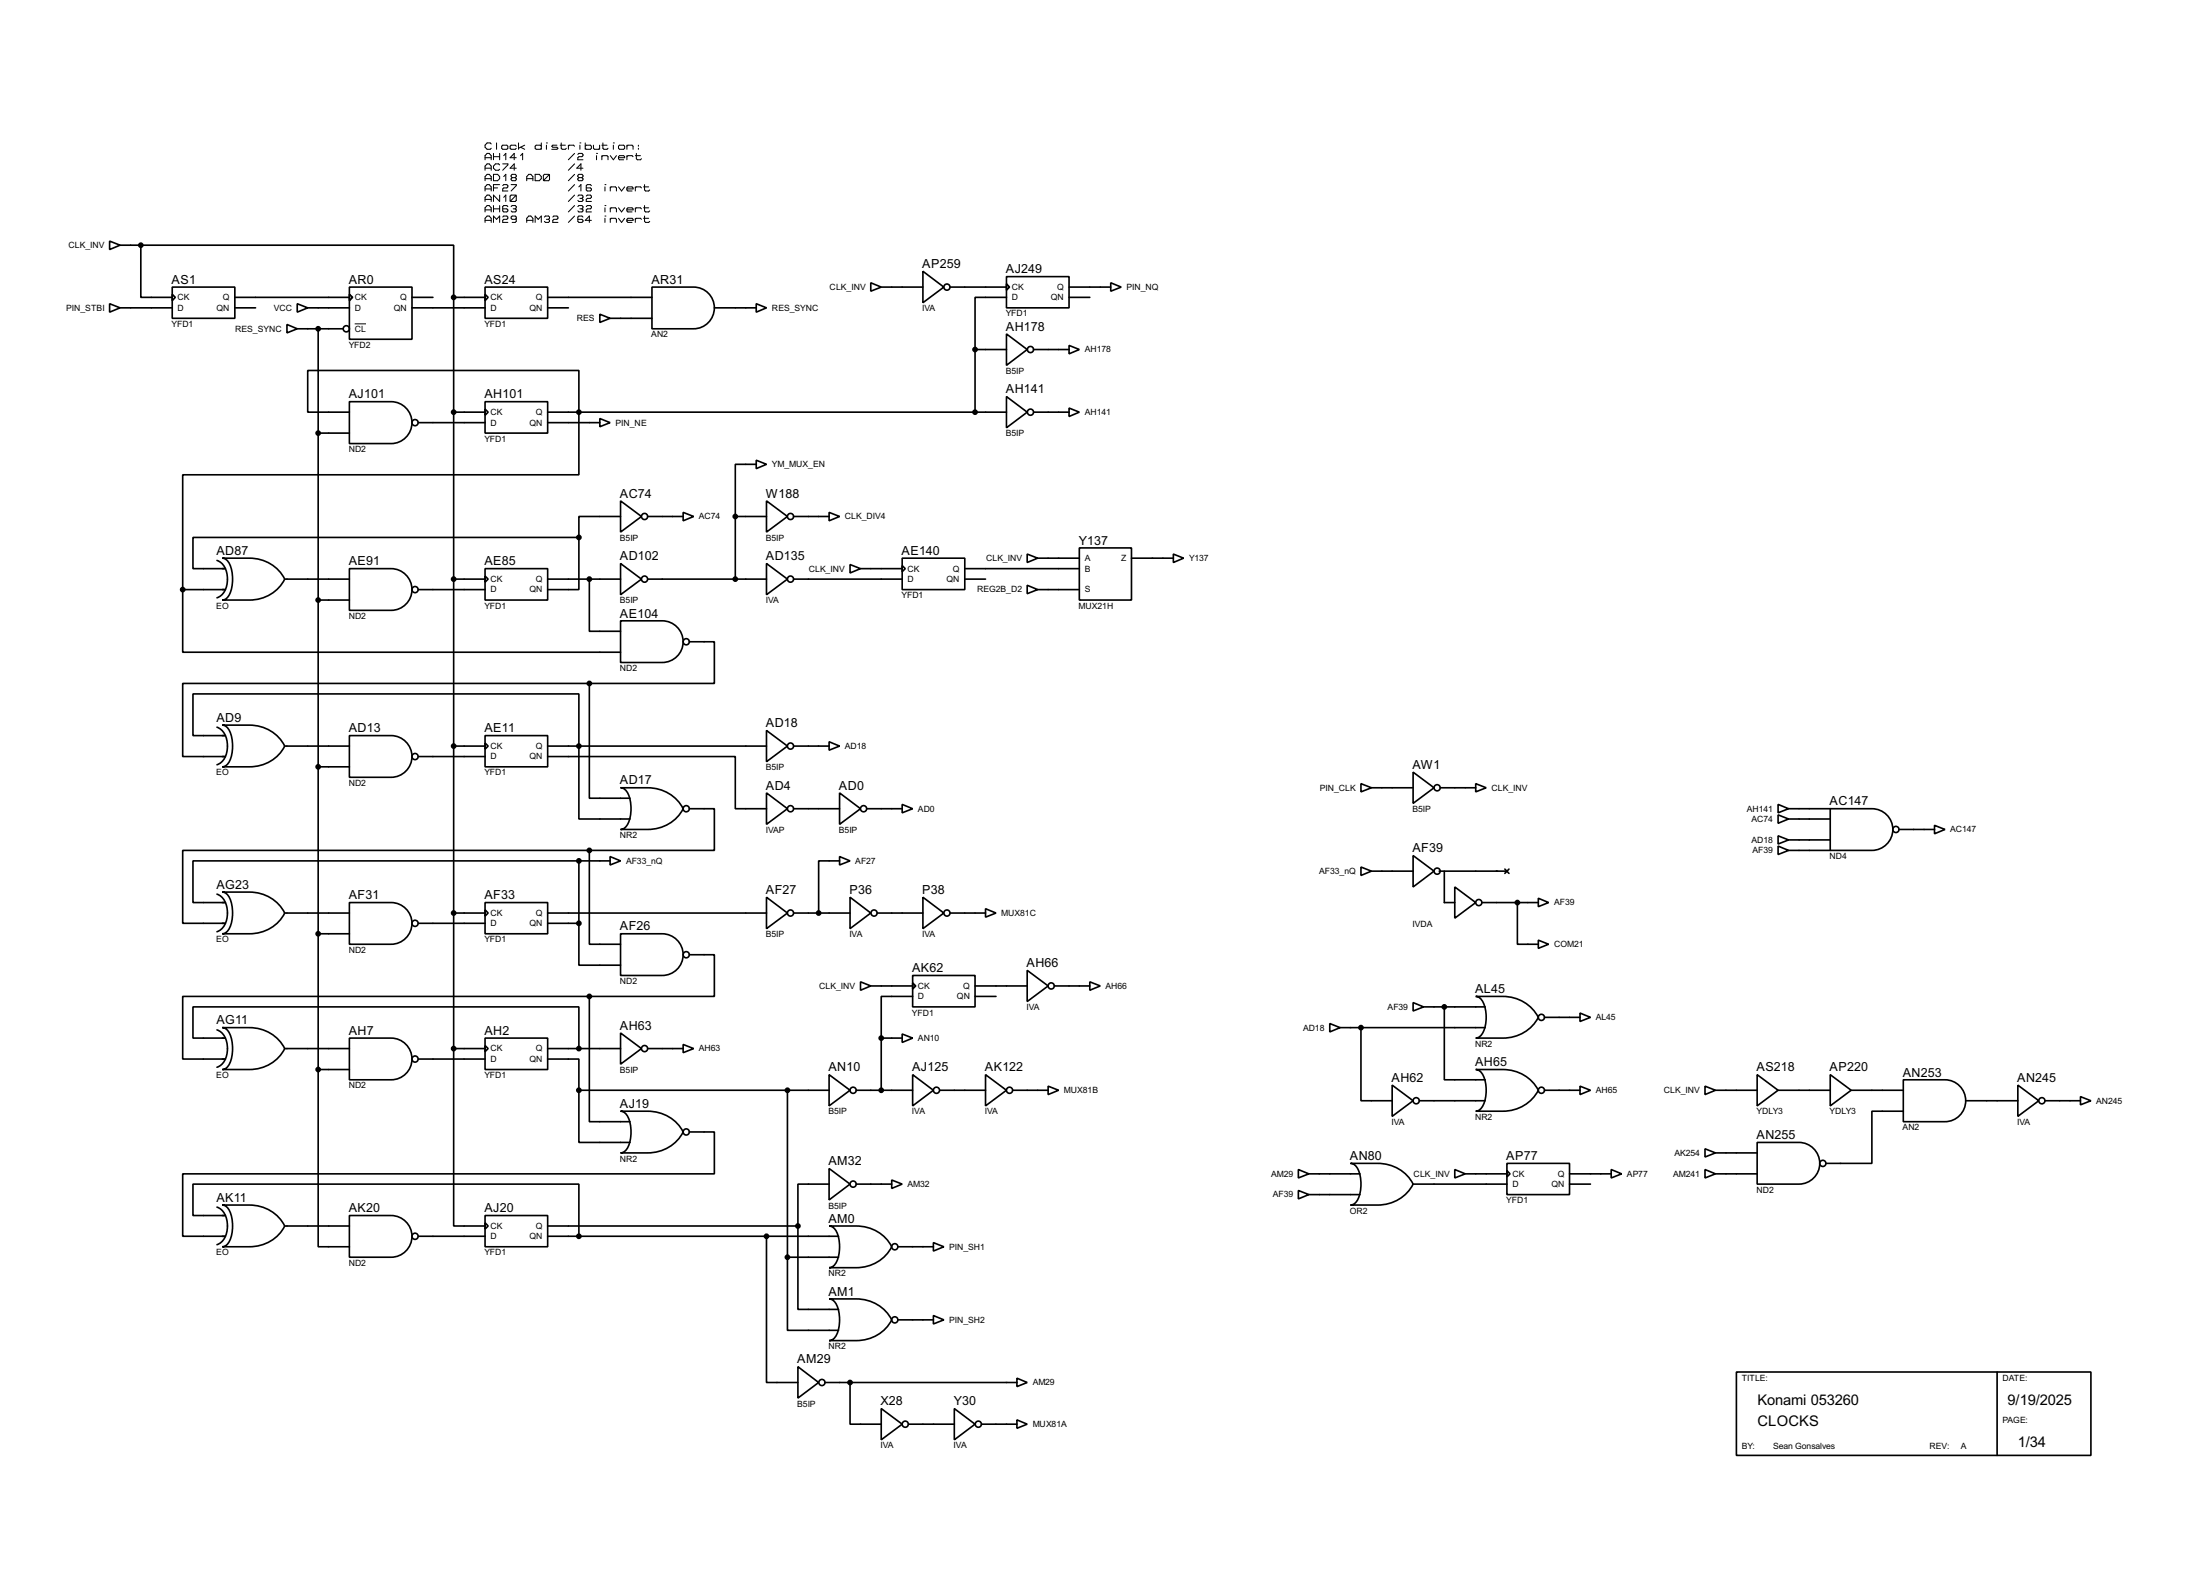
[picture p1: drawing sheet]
<svg xmlns="http://www.w3.org/2000/svg" width="536mm" height="383mm" viewBox="0 0 536 383" stroke-linecap="round" stroke-linejoin="round" font-family="sans-serif">
<g fill="none" stroke="#000" stroke-width=".4">
<path d="M26.7 58.7l2.6 1-2.6 1.1zM29.3 59.7h5M34.3 59.7v12.7h7.7M34.3 59.7h76.2v12.7M26.7 74l2.6 1-2.6 1zM29.3 75h12.7M42 69.9h15.2v7.6h-15.2zM42 71.7l.7 .7-.7 .8zM57.2 75h5.1M57.2 72.4h27.9M69.9 79l2.5 1.1-2.5 1zM72.4 74l2.6 1-2.6 1z"/>
<path d="M75 75h10.1M85.1 69.9h15.3v12.7h-15.3zM85.1 71.7l.8 .7-.8 .8zM100.4 75h17.8M100.4 72.4h5.1M110.5 72.4h7.7M110.5 72.4v182.9M118.2 69.9h15.2v7.6h-15.2zM118.2 71.7l.7 .7-.7 .8zM133.4 75h5.1M133.4 72.4h25.4M146.1 76.5l2.5 1-2.5 1z"/>
<path d="M148.6 77.5h10.2M158.8 69.9h10.2a5.1 5.1 0 0 1 5 5.1 5.1 5.1 0 0 1-5 5.1h-10.2zM174 75h10.2M184.2 74l2.5 1-2.5 1zM212.1 68.9l2.6 1-2.6 1zM214.7 69.9h10.1M224.8 66.1l5.1 3.8-5.1 3.8zM231.4 69.9h13.8M245.2 67.4h15.2v7.6h-15.2zM245.2 69.1l.7 .8-.7 .8zM245.2 72.4h-7.7v12.7M260.4 69.9h10.2"/>
<path d="M260.4 72.4h5.1M270.6 68.9l2.5 1-2.5 1zM72.4 80.1h11.2M77.5 80.1v180.3M85.1 97.8h10.2a5.1 5.1 0 0 1 5.1 5.1 5.1 5.1 0 0 1-5.1 5.1h-10.2zM118.2 97.8h15.2v7.7h-15.2zM118.2 99.6l.7 .8-.7 .7zM237.5 85.1h7.7M237.5 85.1v15.3M245.2 96.6l5 3.8-5 3.8zM245.2 81.3l5 3.8-5 3.9zM251.8 85.1h8.6"/>
<path d="M260.4 99.4l2.5 1-2.5 1zM260.4 84.1l2.5 1-2.5 1.1zM77.5 105.5h7.6M85.1 100.4h-10.1v-10.2h66v25.4h-96.5v28M101.9 102.9h16.3M110.5 100.4h7.7M133.4 102.9h12.7M133.4 100.4h111.8M146.1 101.9l2.5 1-2.5 1zM184.2 112.1l2.5 1-2.5 1zM184.2 113.1h-5.1v12.7M251.8 100.4h8.6"/>
<path d="M52.9 136.5a5.1 5.1 0 0 1 2.3 6.1 3.8 3.8 0 0 1-2.3 3M54.2 135.9h6.6a9.5 9.5 0 0 1 8.6 5.1 9.5 9.5 0 0 1-8.6 5.1h-6.6a3.2 3.2 0 0 0 2.3-3.1 7.9 7.9 0 0 0-1.3-6.7zM85.1 138.5h10.2a5.1 5.1 0 0 1 5.1 5 5.1 5.1 0 0 1-5.1 5.1h-10.2zM118.2 138.5h15.2v7.6h-15.2zM141 130.9v12.7h-7.6M141 130.9h-94v7.6h7.9M151.2 137.2l5.1 3.8-5.1 3.8zM151.2 122l5.1 3.8-5.1 3.8zM151.2 125.8h-10.2v5.1M157.8 125.8h8.6M166.4 124.8l2.6 1-2.6 1zM179.1 125.8h7.6"/>
<path d="M179.1 125.8v15.2M186.7 137.2l5.1 3.8-5.1 3.8zM186.7 122l5.1 3.8-5.1 3.8zM193.3 125.8h8.7M202 124.8l2.5 1-2.5 1zM207.1 137.5l2.5 1-2.5 1zM209.6 138.5h10.2M219.8 135.9h15.2v7.7h-15.2zM219.8 137.7l.7 .8-.7 .7zM235 138.5h27.9M250.2 134.9l2.6 1-2.6 1.1zM252.8 135.9h10.1"/>
<path d="M262.9 133.4h12.7v12.7h-12.7zM275.6 135.9h10.2M285.8 134.9l2.5 1-2.5 1.1zM44.5 143.6v15.2h106.7M44.5 143.6h10.4M69.4 141h15.7M77.5 146.1h7.6M101.9 143.6h16.3M110.5 141h7.7M118.2 140.3l.7 .7-.7 .8zM133.4 141h17.8M143.6 141v12.7h7.6"/>
<path d="M151.2 151.2h10.1a5.1 5.1 0 0 1 5.1 5 5.1 5.1 0 0 1-5.1 5.1h-10.1zM157.8 141h28.9M167.9 156.3h6.1v10.1h-30.4M193.3 141h26.5M235 141h5.1M250.2 142.5l2.6 1.1-2.6 1zM252.8 143.6h10.1M52.9 177.1a5.2 5.2 0 0 1 2.3 6.2 3.8 3.8 0 0 1-2.3 2.9M54.2 176.6h6.6a9.5 9.5 0 0 1 8.6 5.1 9.4 9.4 0 0 1-8.6 5h-6.6a3.1 3.1 0 0 0 2.3-3.1 7.9 7.9 0 0 0-1.3-6.6zM54.9 179.1h-7.9v-10.1h94v30.4h12.5M85.1 179.1h10.2a5.1 5.1 0 0 1 5.1 5.1 5.1 5.1 0 0 1-5.1 5.1h-10.2zM118.2 179.1h15.2v7.6h-15.2z"/>
<path d="M143.6 166.4h-99.1v17.8h10.4M143.6 166.4v28h9.9M186.7 177.9l5.1 3.8-5.1 3.8zM69.4 181.7h15.7M77.5 186.7h7.6M101.9 184.2h16.3M110.5 181.7h7.7M118.2 180.9l.7 .8-.7 .7zM133.4 184.2h45.7v12.7h7.6M133.4 181.7h53.3M151.2 191.8h6.6a9.6 9.6 0 0 1 8.6 5.1 9.5 9.5 0 0 1-8.6 5.1h-6.6a3.2 3.2 0 0 0 2.3-3.2 7.8 7.8 0 0 0-1.3-6.6zM167.9 196.9h6.1v10.2h-30.4"/>
<path d="M186.7 193.1l5.1 3.8-5.1 3.8zM193.3 181.7h8.7M193.3 196.9h11.2M202 180.6l2.5 1.1-2.5 1zM204.5 193.1l5.1 3.8-5.1 3.8zM211.1 196.9h8.7M219.8 195.9l2.5 1-2.5 1zM331.5 190.8l2.6 1-2.6 1zM334.1 191.8h10.1M344.2 188l5.1 3.8-5.1 3.8zM350.8 191.8h8.7M359.5 190.8l2.5 1-2.5 1z"/>
<path d="M433.1 195.9l2.6 1-2.6 1zM433.1 198.4l2.6 1-2.6 1.1zM435.7 196.9h10.1M435.7 199.4h10.1M445.8 196.9h10.2a5.1 5.1 0 0 1 5.1 5.1 5.1 5.1 0 0 1-5.1 5.1h-10.2zM52.9 217.7a5.1 5.1 0 0 1 2.3 6.2 3.9 3.9 0 0 1-2.3 3M54.2 217.2h6.6a9.5 9.5 0 0 1 8.6 5.1 9.4 9.4 0 0 1-8.6 5.1h-6.6a3.2 3.2 0 0 0 2.3-3.2 7.9 7.9 0 0 0-1.3-6.6zM85.1 219.8h10.2a5.1 5.1 0 0 1 5.1 5 5.1 5.1 0 0 1-5.1 5.1h-10.2zM118.2 219.8h15.2v7.6h-15.2zM141 209.6h-94v10.2h7.9M141 209.6v15.2M141 209.6h7.6"/>
<path d="M143.6 207.1h-99.1v17.7h10.4M143.6 207.1v22.8h7.6M148.6 208.6l2.6 1-2.6 1zM186.7 218.5l5.1 3.8-5.1 3.8zM204.5 208.6l2.6 1-2.6 1zM204.5 209.6h-5.1v12.7M207.1 218.5l5 3.8-5 3.8zM224.8 218.5l5.1 3.8-5.1 3.8zM331.5 211.1l2.6 1-2.6 1.1zM334.1 212.1h10.1M344.2 208.3l5.1 3.8-5.1 3.9zM350.6 212.1h16.5"/>
<path d="M351.8 212.1v7.7h2.6M354.4 216l5.1 3.8-5.1 3.8zM361 219.8h13.7M366.6 211.6l1 1.1M367.6 211.6l-1 1.1M369.6 219.8v10.1h5.1M374.7 218.7l2.5 1.1-2.5 1zM433.1 203.5l2.6 1-2.6 1zM433.1 206l2.6 1.1-2.6 1zM435.7 204.5h10.1M435.7 207.1h10.1M462.6 202h8.6"/>
<path d="M471.2 201l2.6 1-2.6 1zM69.4 222.3h15.7M77.5 227.4h7.6M101.9 224.8h16.3M110.5 222.3h7.7M118.2 221.5l.7 .8-.7 .8zM133.4 224.8h7.6M133.4 222.3h53.3M141 224.8v10.2h10.2M151.2 227.4h10.1a5.1 5.1 0 0 1 5.1 5 5.1 5.1 0 0 1-5.1 5.1h-10.1zM167.9 232.5h6.1v10.1h-30.4M193.3 222.3h13.8"/>
<path d="M209.6 239.1l2.5 1-2.5 1zM213.7 222.3h11.1M222.3 237.5h15.2v7.7h-15.2zM222.3 239.3l.8 .8-.8 .7zM231.4 222.3h8.7M240.1 221.3l2.5 1-2.5 1zM250.2 236.3l5.1 3.8-5.1 3.8zM265.5 239.1l2.5 1-2.5 1zM374.7 228.9l2.5 1-2.5 1zM52.9 250.8a5.1 5.1 0 0 1 2.3 6.1 3.8 3.8 0 0 1-2.3 3M54.2 250.2h6.6a9.5 9.5 0 0 1 8.6 5.1 9.5 9.5 0 0 1-8.6 5.1h-6.6a3.2 3.2 0 0 0 2.3-3.1 7.9 7.9 0 0 0-1.3-6.7zM54.9 252.8h-7.9v-7.6h94v10.1"/>
<path d="M69.4 255.3h15.7M85.1 252.8h10.2a5.1 5.1 0 0 1 5.1 5 5.1 5.1 0 0 1-5.1 5.1h-10.2zM101.9 257.9h16.3M110.5 255.3v43.2h7.7M110.5 255.3h7.7M118.2 252.8h15.2v7.6h-15.2zM118.2 254.6l.7 .7-.7 .8zM133.4 257.9h7.6v7.6M133.4 255.3h17.8M143.6 242.6h-99.1v15.3h10.4M143.6 242.6v30.5h9.9M151.2 251.5l5.1 3.8-5.1 3.8z"/>
<path d="M157.8 255.3h8.6M166.4 254.3l2.6 1-2.6 1zM212.1 240.1h10.2M214.7 252.8h5.1M214.7 252.8v12.7M219.8 251.8l2.5 1-2.5 1zM222.3 242.6h-7.6v10.2M237.5 240.1h12.7M237.5 242.6h5.1M256.8 240.1h8.7M323.9 249.2l2.5 1-2.5 1.1zM326.4 250.2h35.4"/>
<path d="M331.5 250.2v17.8h7.6M344.2 244.1l2.6 1.1-2.6 1zM346.8 245.2h15M351.8 245.2v17.7h10M359.5 242.6h6.6a9.6 9.6 0 0 1 8.6 5.1 9.6 9.6 0 0 1-8.6 5.1h-6.6a3.2 3.2 0 0 0 2.3-3.2 7.7 7.7 0 0 0-1.3-6.6zM376.2 247.7h8.7M384.9 246.7l2.5 1-2.5 1zM77.5 260.4v43.2h7.6M77.5 260.4h7.6M141 265.5v12.7h12.5M141 265.5h61M151.2 270.6h6.6a9.5 9.5 0 0 1 8.6 5 9.5 9.5 0 0 1-8.6 5.1h-6.6a3.2 3.2 0 0 0 2.3-3.1 7.7 7.7 0 0 0-1.3-6.6z"/>
<path d="M167.9 275.6h6.1v10.2h-129.5v15.2h10.4M191.8 265.5v40.6M202 261.7l5.1 3.8-5.1 3.8zM208.6 265.5h13.7M222.3 261.7l5.1 3.8-5.1 3.8zM228.9 265.5h11.2M240.1 261.7l5.1 3.8-5.1 3.8zM246.7 265.5h8.6M255.3 264.5l2.6 1-2.6 1zM339.1 264.2l5.1 3.8-5.1 3.8zM345.7 268h16.1M359.5 260.4h6.6a9.6 9.6 0 0 1 8.6 5.1 9.6 9.6 0 0 1-8.6 5.1h-6.6a3.2 3.2 0 0 0 2.3-3.2 7.6 7.6 0 0 0-1.3-6.6z"/>
<path d="M376.2 265.5h8.7M384.9 264.5l2.5 1-2.5 1zM415.3 264.5l2.6 1-2.6 1zM415.3 279.7l2.6 1-2.6 1zM417.9 265.5h10.1M428 261.7l5.1 3.8-5.1 3.8zM428 278.2h10.2a5.1 5.1 0 0 1 5.1 5 5.1 5.1 0 0 1-5.1 5.1h-10.2zM433.1 265.5h12.7M445.8 261.7l5.1 3.8-5.1 3.8zM450.9 265.5h12.7M463.6 262.9h10.2a5.1 5.1 0 0 1 5 5.1 5.1 5.1 0 0 1-5 5.1h-10.2zM463.6 270.6h-7.6v12.7h-11.2"/>
<path d="M478.8 268h12.7M491.5 264.2l5.1 3.8-5.1 3.8zM498.1 268h8.7M506.8 267l2.5 1-2.5 1zM52.9 293.9a5.1 5.1 0 0 1 2.3 6.2 3.9 3.9 0 0 1-2.3 3M54.2 293.4h6.6a9.5 9.5 0 0 1 8.6 5.1 9.4 9.4 0 0 1-8.6 5.1h-6.6a3.2 3.2 0 0 0 2.3-3.2 7.9 7.9 0 0 0-1.3-6.6zM54.9 296h-7.9v-7.7h94v12.7M69.4 298.5h15.7M85.1 296h10.2a5.1 5.1 0 0 1 5.1 5 5.1 5.1 0 0 1-5.1 5.1h-10.2zM118.2 296h15.2v7.6h-15.2zM118.2 297.7l.7 .8-.7 .8zM133.4 298.5h61"/>
<path d="M194.4 298.5v20.3h9.9M202 284.5l5.1 3.8-5.1 3.9zM202 298.5h6.6a9.5 9.5 0 0 1 8.6 5.1 9.5 9.5 0 0 1-8.6 5.1h-6.6a3.2 3.2 0 0 0 2.3-3.2 7.7 7.7 0 0 0-1.3-6.6zM202 288.3h-7.6v10.2M208.6 288.3h8.6M217.2 287.3l2.6 1-2.6 1.1zM316.3 289.9l2.5 1-2.5 1zM316.3 284.8l2.5 1-2.5 1zM318.8 285.8h12.5M318.8 290.9h12.5M329 283.3h6.6a9.5 9.5 0 0 1 8.6 5 9.5 9.5 0 0 1-8.6 5.1h-6.6a3.2 3.2 0 0 0 2.3-3.1 7.7 7.7 0 0 0-1.3-6.6zM344.2 288.3h22.9"/>
<path d="M354.4 284.8l2.5 1-2.5 1zM356.9 285.8h10.2M367.1 283.3h15.2v7.6h-15.2zM367.1 285l.7 .8-.7 .8zM382.3 288.3h5.1M382.3 285.8h10.2M392.5 284.8l2.5 1-2.5 1zM415.3 284.8l2.6 1-2.6 1zM417.9 285.8h10.1M417.9 280.7h10.1M101.9 301h16.3M133.4 301h70.9"/>
<path d="M186.7 301v35.6h7.7M191.8 306.1v17.8h12.5M191.8 306.1h12.5M202 316.3h6.6a9.6 9.6 0 0 1 8.6 5.1 9.5 9.5 0 0 1-8.6 5h-6.6a3.1 3.1 0 0 0 2.3-3.1 7.8 7.8 0 0 0-1.3-6.6zM218.7 303.6h8.7M227.4 302.6l2.5 1-2.5 1zM194.4 332.8l5 3.8-5 3.8zM201 336.6h46.7M207.1 336.6v10.2h7.6M218.7 321.4h8.7M227.4 320.3l2.5 1.1-2.5 1zM247.7 335.6l2.5 1-2.5 1z"/>
<path d="M423 334.1h86.3v20.3h-86.3zM486.5 334.1v20.3M214.7 343l5.1 3.8-5.1 3.8zM221.3 346.8h11.2M232.5 343l5 3.8-5 3.8zM239.1 346.8h8.6M247.7 345.7l2.5 1.1-2.5 1z"/>
<circle cx="230.6" cy="69.9" r=".75"/>
<circle cx="84.3" cy="80.1" r=".75"/>
<circle cx="251" cy="85.1" r=".75"/>
<circle cx="101.1" cy="102.9" r=".75"/>
<circle cx="251" cy="100.4" r=".75"/>
<circle cx="157" cy="125.8" r=".75"/>
<circle cx="192.5" cy="125.8" r=".75"/>
<circle cx="101.1" cy="143.6" r=".75"/>
<circle cx="157" cy="141" r=".75"/>
<circle cx="167.1" cy="156.3" r=".75"/>
<circle cx="192.5" cy="141" r=".75"/>
<circle cx="101.1" cy="184.2" r=".75"/>
<circle cx="167.1" cy="196.9" r=".75"/>
<circle cx="192.5" cy="181.7" r=".75"/>
<circle cx="192.5" cy="196.9" r=".75"/>
<circle cx="210.3" cy="196.9" r=".75"/>
<circle cx="350" cy="191.8" r=".75"/>
<circle cx="350" cy="212.1" r=".75"/>
<circle cx="360.2" cy="219.8" r=".75"/>
<circle cx="461.8" cy="202" r=".75"/>
<circle cx="101.1" cy="224.8" r=".75"/>
<circle cx="167.1" cy="232.5" r=".75"/>
<circle cx="192.5" cy="222.3" r=".75"/>
<circle cx="212.9" cy="222.3" r=".75"/>
<circle cx="230.6" cy="222.3" r=".75"/>
<circle cx="101.1" cy="257.9" r=".75"/>
<circle cx="157" cy="255.3" r=".75"/>
<circle cx="256" cy="240.1" r=".75"/>
<circle cx="375.4" cy="247.7" r=".75"/>
<circle cx="167.1" cy="275.6" r=".75"/>
<circle cx="207.8" cy="265.5" r=".75"/>
<circle cx="228.1" cy="265.5" r=".75"/>
<circle cx="245.9" cy="265.5" r=".75"/>
<circle cx="344.9" cy="268" r=".75"/>
<circle cx="375.4" cy="265.5" r=".75"/>
<circle cx="497.3" cy="268" r=".75"/>
<circle cx="207.8" cy="288.3" r=".75"/>
<circle cx="444" cy="283.3" r=".75"/>
<circle cx="101.1" cy="301" r=".75"/>
<circle cx="217.9" cy="303.6" r=".75"/>
<circle cx="200.2" cy="336.6" r=".75"/>
<circle cx="217.9" cy="321.4" r=".75"/>
<circle cx="220.5" cy="346.8" r=".75"/>
<circle cx="238.3" cy="346.8" r=".75"/>
</g>
<circle cx="364.5" cy="212.1" r=".2" fill="#000"/>
<g fill="#000" stroke="#000" stroke-width=".4">
<circle cx="34.3" cy="59.7" r=".5"/>
<circle cx="110.5" cy="72.4" r=".5"/>
<circle cx="77.5" cy="80.1" r=".5"/>
<circle cx="237.5" cy="85.1" r=".5"/>
<circle cx="77.5" cy="105.5" r=".5"/>
<circle cx="110.5" cy="100.4" r=".5"/>
<circle cx="141" cy="100.4" r=".5"/>
<circle cx="237.5" cy="100.4" r=".5"/>
<circle cx="141" cy="130.9" r=".5"/>
<circle cx="179.1" cy="125.8" r=".5"/>
<circle cx="44.5" cy="143.6" r=".5"/>
<circle cx="77.5" cy="146.1" r=".5"/>
<circle cx="110.5" cy="141" r=".5"/>
<circle cx="143.5" cy="141" r=".5"/>
<circle cx="179.1" cy="141" r=".5"/>
<circle cx="143.5" cy="166.4" r=".5"/>
<circle cx="77.5" cy="186.7" r=".5"/>
<circle cx="110.5" cy="181.7" r=".5"/>
<circle cx="141" cy="181.7" r=".5"/>
<circle cx="141" cy="209.6" r=".5"/>
<circle cx="143.5" cy="207.1" r=".5"/>
<circle cx="369.6" cy="219.8" r=".5"/>
<circle cx="77.5" cy="227.4" r=".5"/>
<circle cx="110.5" cy="222.3" r=".5"/>
<circle cx="141" cy="224.8" r=".5"/>
<circle cx="199.4" cy="222.3" r=".5"/>
<circle cx="110.5" cy="255.3" r=".5"/>
<circle cx="141" cy="255.3" r=".5"/>
<circle cx="143.5" cy="242.6" r=".5"/>
<circle cx="214.6" cy="252.8" r=".5"/>
<circle cx="331.5" cy="250.2" r=".5"/>
<circle cx="351.8" cy="245.2" r=".5"/>
<circle cx="77.5" cy="260.4" r=".5"/>
<circle cx="141" cy="265.5" r=".5"/>
<circle cx="191.8" cy="265.5" r=".5"/>
<circle cx="214.6" cy="265.5" r=".5"/>
<circle cx="194.3" cy="298.5" r=".5"/>
<circle cx="141" cy="301" r=".5"/>
<circle cx="186.7" cy="301" r=".5"/>
<circle cx="191.8" cy="306.1" r=".5"/>
<circle cx="207" cy="336.6" r=".5"/>
</g>
<path d="M86.4 78.9h2.8" fill="none" stroke="#000" stroke-width=".24"/>
<g fill="none" stroke="#000" stroke-width=".25">
<path d="M118.2 38.9v-1l.5-.5h.5l.5 .5v1M118.2 38.4h1.5M119.7 35.1l-.3-.3h-.7l-.5 .6v.5l.5 .5h.7l.3-.3M120.2 37.4v1.5M120.2 38.2h1.5M121 34.8v1.6M121.7 37.4v1.5M122.2 35.6l.3-.2h1l.2 .2v.5l-.2 .3h-1l-.3-.3zM122.5 39.9h1.2v.3l-1.2 1.3M122.7 37.9l.5-.5v1.5M125.8 35.6l-.3-.2h-1l-.2 .2v.5l.2 .3h1l.3-.3M125.8 38.4h-1.5l1-1v1.5"/>
<path d="M126.3 34.8v1.6M126.8 35.9l1 .5M126.8 37.9l.5-.5v1.5M127.8 35.4l-1.5 .7M131.9 35.6l-.3-.2h-1l-.2 .2v.5l.2 .3h1l.3-.3M131.9 34.8v1.6M133.1 34.8h.1M133.1 35.4v1M135.7 35.4h-1l-.3 .2 .3 .3h1l.2 .2-.2 .3h-1.3M136.5 35.4h1.2M136.7 34.8v1.3l.3 .3h.7l.3-.3M138.5 35.6l.2-.2h1l.3 .2"/>
<path d="M138.5 35.4v1M140 37.4l-1.5 1.5M140 39.9l-1.5 1.6M140.8 37.6l.2-.2h.8l.2 .2v.3l-.2 .3h-.8l-.2 .2v.5h1.2M141.3 34.8h.1M141.3 35.4v1M142.6 35.6l.2-.2h1l.3 .2v.5l-.3 .3h-1l-.2-.3M142.6 34.8v1.6M144.6 35.4v.7l.2 .3h1l.3-.3M145.3 37.4h.1M145.3 37.9v1M146.1 35.4v1"/>
<path d="M146.6 35.4h1.3M146.6 37.9v1M146.6 38.2l.3-.3h1l.2 .3v.7M146.9 34.8v1.3l.2 .3h.8l.2-.3M148.7 37.9l.7 1 .8-1M149.4 34.8h.1M149.4 35.4v1M150.7 35.6l.2-.2h1l.3 .2v.5l-.3 .3h-1l-.2-.3zM150.7 38.4h1.5l-.3-.5h-1l-.2 .3v.5l.2 .2h1M152.7 35.6l.3-.2h1l.2 .2v.8M152.7 35.4v1M152.7 37.9v1"/>
<path d="M152.7 38.2l.3-.3h1l.2 .3M154.8 37.9h1.2M155 37.4v1.3l.3 .2h.7l.3-.2M155.5 35.4v.2M155.5 36.1v.3M118.2 41.5v-1l.5-.6h.5l.5 .6v1M118.2 44v-1l.5-.5h.5l.5 .5v1M118.2 46.5v-1l.5-.5h.5l.5 .5v1M118.2 49.1v-1l.5-.6h.5l.5 .6v1M118.2 51.6v-1l.5-.5h.5l.5 .5v1M118.2 54.2v-1l.5-.6h.5l.5 .6v1M118.2 41h1.5"/>
<path d="M118.2 43.5h1.5M118.2 46h1.5M118.2 48.6h1.5M118.2 51.1h1.5M118.2 53.7h1.5M120.2 42.5h1l.5 .5v.5l-.5 .5h-1zM120.2 50.1v1.5M120.2 54.2v-1.6l.8 .8 .7-.8v1.6M120.2 45.8h1M120.2 50.9h1.5M121.7 40.2l-.2-.3h-.8l-.5 .6v.5l.5 .5h.8l.2-.3M121.7 45h-1.5v1.5"/>
<path d="M121.7 47.5v1.6l-1.5-1.6v1.6M121.7 50.1v1.5M122.5 45.2l.2-.2h.8l.2 .2v.3l-.2 .3h-.8l-.2 .2v.5h1.2M122.5 52.9l.2-.3h.8l.2 .3v.3l-.2 .2h-.8l-.2 .3v.5h1.2M122.7 43l.5-.5v1.5M122.7 48.1l.5-.6v1.6M123.7 50.3l-.2-.2h-.8l-.2 .2v1.1l.2 .2h.8l.2-.2-.2-.5h-1M124.5 47.5h1l.3 .3v1l-.3 .3h-1l-.2-.3v-1zM124.5 45h1.3v.2l-1.3 1.3M124.5 50.3l.3-.2h.7l.3 .2v.3l-.3 .3M124.8 43.3l-.3-.3v-.3l.3-.2h.7l.3 .2v.3l-.3 .3M124.8 43.3l-.3 .2 .3 .5h.7l.3-.2-.3-.5"/>
<path d="M124.8 43.3h.7M125 50.9h.5M125.5 50.9l.3 .2-.3 .5h-.7l-.3-.2M125.8 41h-1.5l1-1.1v1.6M125.8 53.2l-.3 .2h-.7l-.3-.2v-.3l.3-.3h.7l.3 .3v1l-.3 .3h-.7M125.8 47.5l-1.5 1.6M128.3 44v-1l.5-.5h.5l.5 .5v1M128.3 43.5h1.5M128.3 54.2v-1l.5-.6h.5l.5 .6v1M128.3 53.7h1.5M130.4 42.5h1l.5 .5v.5l-.5 .5h-1zM130.4 54.2v-1.6l.7 .8 .8-.8v1.6"/>
<path d="M132.6 42.5h1l.3 .2v1.1l-.3 .2h-1l-.2-.2v-1.1zM132.6 52.9l.3-.3h.7l.3 .3v.3l-.3 .2M133.1 53.4h.5M133.6 53.4l.3 .3-.3 .5h-.7l-.3-.3M133.9 42.5l-1.5 1.5M134.7 52.9l.2-.3h.8l.2 .3v.3l-.2 .2h-.8l-.2 .3v.5h1.2M140 42.5l-1.5 1.5M140 45l-1.5 1.5M140 47.5l-1.5 1.6M140 50.1l-1.5 1.5M140 52.6l-1.5 1.6M140.8 47.8l.2-.3h.8l.2 .3v.3l-.2 .2"/>
<path d="M140.8 50.3l.2-.2h.8l.2 .2v.3l-.2 .3M141 43.3l-.2-.3v-.3l.2-.2h.8l.2 .2v.3l-.2 .3M141 43.3l-.2 .2 .2 .5h.8l.2-.2-.2-.5M141 45.5l.5-.5v1.5M141 43.3h.8M141.3 48.3h.5M141.3 50.9h.5M141.8 48.3l.2 .3-.2 .5h-.8l-.2-.3M141.8 50.9l.2 .2-.2 .5h-.8l-.2-.2M142 52.9l-.2-.3h-.8l-.2 .3v1l.2 .3h.8l.2-.3-.2-.5h-1M142 41h-1.5l1-1.1v1.6M142.8 47.8l.3-.3h.7l.3 .3v.3l-.3 .2h-.7l-.3 .3v.5h1.3"/>
<path d="M142.8 50.3l.3-.2h.7l.3 .2v.3l-.3 .3h-.7l-.3 .2v.5h1.3M144.1 45.2l-.3-.2h-.7l-.3 .2v1.1l.3 .2h.7l.3-.2-.3-.5h-1M144.1 53.7h-1.5l1-1.1v1.6M147.4 45h.1M147.4 50.1h.1M147.4 52.6h.1M147.4 45.5v1M147.4 50.6v1M147.4 53.2v1M148.7 45.8l.2-.3h1l.3 .3v.7M148.7 50.9l.2-.3h1l.3 .3v.7M148.7 45.5v1"/>
<path d="M148.7 50.6v1M148.7 53.2v1M148.7 53.4l.2-.2h1l.3 .2v.8M150.7 45.5l.7 1 .8-1M150.7 50.6l.7 1 .8-1M150.7 53.2l.7 1 .8-1M152.7 46h1.5l-.2-.5h-1l-.3 .3v.5l.3 .2h1M152.7 51.1h1.5l-.2-.5h-1l-.3 .3v.5l.3 .2h1M152.7 53.7h1.5l-.2-.5h-1l-.3 .2v.5l.3 .3h1M154.8 45.8l.2-.3h1l.3 .3M154.8 45.5v1M154.8 50.6v1"/>
<path d="M154.8 53.2v1M154.8 50.9l.2-.3h1l.3 .3M154.8 53.4l.2-.2h1l.3 .2M156.8 45.5h1.2M156.8 50.6h1.2M156.8 53.2h1.2M157 45v1.3l.3 .2h.7l.3-.2M157 50.1v1.3l.3 .2h.7l.3-.2M157 52.6v1.3l.3 .3h.7l.3-.3"/>
</g>
<g font-size="4">
<text x="428.1" y="342.2">Konami 053260</text>
<text x="428.1" y="347.3">CLOCKS</text>
<text x="489" y="342.2">9/19/2025</text>
<text x="491.5" y="352.4">1/34</text>
</g>
<g font-size="3.4">
<text x="224.7" y="65.3">AP259</text>
<text x="41.8" y="69.1">AS1</text>
<text x="85" y="69.1">AR0</text>
<text x="118" y="69.1">AS24</text>
<text x="158.7" y="69.1">AR31</text>
<text x="245" y="66.6">AJ249</text>
<text x="245" y="80.5">AH178</text>
<text x="245" y="95.8">AH141</text>
<text x="85" y="97">AJ101</text>
<text x="118" y="97">AH101</text>
<text x="151" y="121.2">AC74</text>
<text x="186.6" y="121.2">W188</text>
<text x="52.7" y="135.1">AD87</text>
<text x="85" y="137.6">AE91</text>
<text x="118" y="137.6">AE85</text>
<text x="151" y="136.4">AD102</text>
<text x="186.6" y="136.4">AD135</text>
<text x="219.6" y="135.1">AE140</text>
<text x="262.8" y="132.6">Y137</text>
<text x="151" y="150.3">AE104</text>
<text x="52.7" y="175.7">AD9</text>
<text x="85" y="178.3">AD13</text>
<text x="118" y="178.3">AE11</text>
<text x="186.6" y="177.1">AD18</text>
<text x="151" y="191">AD17</text>
<text x="344.1" y="187.2">AW1</text>
<text x="186.6" y="192.3">AD4</text>
<text x="204.4" y="192.3">AD0</text>
<text x="445.7" y="196.1">AC147</text>
<text x="344.1" y="207.5">AF39</text>
<text x="52.7" y="216.4">AG23</text>
<text x="85" y="219">AF31</text>
<text x="118" y="219">AF33</text>
<text x="186.6" y="217.7">AF27</text>
<text x="206.9" y="217.7">P36</text>
<text x="224.7" y="217.7">P38</text>
<text x="151" y="226.6">AF26</text>
<text x="222.2" y="236.7">AK62</text>
<text x="250.1" y="235.5">AH66</text>
<text x="359.3" y="241.8">AL45</text>
<text x="52.7" y="249.4">AG11</text>
<text x="85" y="252">AH7</text>
<text x="118" y="252">AH2</text>
<text x="151" y="250.7">AH63</text>
<text x="201.8" y="260.9">AN10</text>
<text x="222.2" y="260.9">AJ125</text>
<text x="239.9" y="260.9">AK122</text>
<text x="339" y="263.4">AH62</text>
<text x="359.3" y="259.6">AH65</text>
<text x="427.9" y="260.9">AS218</text>
<text x="445.7" y="260.9">AP220</text>
<text x="463.5" y="262.1">AN253</text>
<text x="491.4" y="263.4">AN245</text>
<text x="151" y="269.8">AJ19</text>
<text x="427.9" y="277.4">AN255</text>
<text x="201.8" y="283.7">AM32</text>
<text x="328.8" y="282.5">AN80</text>
<text x="366.9" y="282.5">AP77</text>
<text x="52.7" y="292.6">AK11</text>
<text x="85" y="295.2">AK20</text>
<text x="118" y="295.2">AJ20</text>
<text x="201.8" y="297.7">AM0</text>
<text x="201.8" y="315.5">AM1</text>
<text x="194.2" y="332">AM29</text>
<text x="214.5" y="342.2">X28</text>
<text x="232.3" y="342.2">Y30</text>
</g>
<g font-size="2.4">
<text x="16.7" y="60.4">CLK_INV</text>
<text x="202.1" y="70.6">CLK_INV</text>
<text x="246.4" y="70.6">CK</text>
<text x="257.5" y="70.6">Q</text>
<text x="274.4" y="70.6">PIN_NQ</text>
<text x="16.1" y="75.6">PIN_STBI</text>
<text x="43.2" y="75.6">D</text>
<text x="43.2" y="73.1">CK</text>
<text x="52.7" y="75.6">QN</text>
<text x="54.3" y="73.1">Q</text>
<text x="66.7" y="75.6">VCC</text>
<text x="86.4" y="75.6">D</text>
<text x="86.4" y="73.1">CK</text>
<text x="95.9" y="75.6">QN</text>
<text x="97.5" y="73.1">Q</text>
<text x="119.4" y="75.6">D</text>
<text x="119.4" y="73.1">CK</text>
<text x="128.9" y="75.6">QN</text>
<text x="130.5" y="73.1">Q</text>
<text x="188" y="75.6">RES_SYNC</text>
<text x="224.6" y="75.8">IVA</text>
<text x="245" y="77">YFD1</text>
<text x="246.4" y="73.1">D</text>
<text x="255.9" y="73.1">QN</text>
<text x="41.8" y="79.6">YFD1</text>
<text x="57.3" y="80.8">RES_SYNC</text>
<text x="86.4" y="80.8">CL</text>
<text x="118" y="79.6">YFD1</text>
<text x="140.5" y="78.2">RES</text>
<text x="158.6" y="82.2">AN2</text>
<text x="84.9" y="84.7">YFD2</text>
<text x="264.2" y="85.8">AH178</text>
<text x="245" y="91">B5IP</text>
<text x="119.4" y="101">CK</text>
<text x="130.5" y="101">Q</text>
<text x="264.2" y="101">AH141</text>
<text x="118" y="107.6">YFD1</text>
<text x="119.4" y="103.6">D</text>
<text x="128.9" y="103.6">QN</text>
<text x="149.9" y="103.6">PIN_NE</text>
<text x="245" y="106.3">B5IP</text>
<text x="84.9" y="110.1">ND2</text>
<text x="188" y="113.7">YM_MUX_EN</text>
<text x="151" y="131.7">B5IP</text>
<text x="170.2" y="126.4">AC74</text>
<text x="186.5" y="131.7">B5IP</text>
<text x="205.8" y="126.4">CLK_DIV4</text>
<text x="240.2" y="136.6">CLK_INV</text>
<text x="264.2" y="136.6">A</text>
<text x="273.1" y="136.6">Z</text>
<text x="289.6" y="136.6">Y137</text>
<text x="119.4" y="141.7">CK</text>
<text x="130.5" y="141.7">Q</text>
<text x="197" y="139.2">CLK_INV</text>
<text x="221" y="141.7">D</text>
<text x="221" y="139.2">CK</text>
<text x="230.5" y="141.7">QN</text>
<text x="232.1" y="139.2">Q</text>
<text x="264.2" y="139.2">B</text>
<text x="52.7" y="148.2">EO</text>
<text x="118" y="148.2">YFD1</text>
<text x="119.4" y="144.3">D</text>
<text x="128.9" y="144.3">QN</text>
<text x="151" y="146.9">B5IP</text>
<text x="186.5" y="146.9">IVA</text>
<text x="219.6" y="145.7">YFD1</text>
<text x="238" y="144.3">REG2B_D2</text>
<text x="262.7" y="148.2">MUX21H</text>
<text x="264.2" y="144.3">S</text>
<text x="84.9" y="150.7">ND2</text>
<text x="151" y="163.4">ND2</text>
<text x="119.4" y="184.9">D</text>
<text x="119.4" y="182.4">CK</text>
<text x="128.9" y="184.9">QN</text>
<text x="130.5" y="182.4">Q</text>
<text x="205.8" y="182.4">AD18</text>
<text x="52.7" y="188.8">EO</text>
<text x="84.9" y="191.4">ND2</text>
<text x="118" y="188.8">YFD1</text>
<text x="186.5" y="187.6">B5IP</text>
<text x="223.6" y="197.6">AD0</text>
<text x="321.5" y="192.5">PIN_CLK</text>
<text x="344" y="197.7">B5IP</text>
<text x="363.3" y="192.5">CLK_INV</text>
<text x="425.5" y="197.6">AH141</text>
<text x="186.5" y="202.8">IVAP</text>
<text x="204.3" y="202.8">B5IP</text>
<text x="426.6" y="200.1">AC74</text>
<text x="475" y="202.7">AC147</text>
<text x="151" y="204.1">NR2</text>
<text x="426.6" y="205.2">AD18</text>
<text x="426.9" y="207.8">AF39</text>
<text x="445.6" y="209.2">ND4</text>
<text x="152.5" y="210.3">AF33_nQ</text>
<text x="208.3" y="210.3">AF27</text>
<text x="321.3" y="212.8">AF33_nQ</text>
<text x="378.5" y="220.5">AF39</text>
<text x="119.4" y="225.5">D</text>
<text x="119.4" y="223">CK</text>
<text x="128.9" y="225.5">QN</text>
<text x="130.5" y="223">Q</text>
<text x="243.9" y="223">MUX81C</text>
<text x="344" y="225.7">IVDA</text>
<text x="52.7" y="229.5">EO</text>
<text x="84.9" y="232">ND2</text>
<text x="118" y="229.5">YFD1</text>
<text x="186.5" y="228.2">B5IP</text>
<text x="206.9" y="228.2">IVA</text>
<text x="224.6" y="228.2">IVA</text>
<text x="378.5" y="230.6">COM21</text>
<text x="151" y="239.6">ND2</text>
<text x="199.5" y="240.8">CLK_INV</text>
<text x="223.6" y="243.3">D</text>
<text x="223.6" y="240.8">CK</text>
<text x="233.1" y="243.3">QN</text>
<text x="234.6" y="240.8">Q</text>
<text x="250" y="246">IVA</text>
<text x="269.3" y="240.8">AH66</text>
<text x="338" y="245.9">AF39</text>
<text x="222.1" y="247.3">YFD1</text>
<text x="317.4" y="250.9">AD18</text>
<text x="388.7" y="248.4">AL45</text>
<text x="119.4" y="256">CK</text>
<text x="130.5" y="256">Q</text>
<text x="170.2" y="256">AH63</text>
<text x="223.6" y="253.5">AN10</text>
<text x="359.3" y="254.9">NR2</text>
<text x="52.7" y="262.5">EO</text>
<text x="118" y="262.5">YFD1</text>
<text x="119.4" y="258.6">D</text>
<text x="128.9" y="258.6">QN</text>
<text x="151" y="261.2">B5IP</text>
<text x="84.9" y="265">ND2</text>
<text x="259.1" y="266.2">MUX81B</text>
<text x="388.7" y="266.2">AH65</text>
<text x="405.3" y="266.2">CLK_INV</text>
<text x="510.6" y="268.7">AN245</text>
<text x="201.8" y="271.4">B5IP</text>
<text x="222.1" y="271.4">IVA</text>
<text x="239.9" y="271.4">IVA</text>
<text x="338.9" y="273.9">IVA</text>
<text x="359.3" y="272.7">NR2</text>
<text x="427.8" y="271.4">YDLY3</text>
<text x="445.6" y="271.4">YDLY3</text>
<text x="463.4" y="275.2">AN2</text>
<text x="491.3" y="273.9">IVA</text>
<text x="407.8" y="281.4">AK254</text>
<text x="151" y="282.8">NR2</text>
<text x="309.6" y="286.5">AM29</text>
<text x="344.3" y="286.5">CLK_INV</text>
<text x="368.4" y="286.5">CK</text>
<text x="379.4" y="286.5">Q</text>
<text x="396.3" y="286.5">AP77</text>
<text x="407.5" y="286.5">AM241</text>
<text x="221" y="289">AM32</text>
<text x="310" y="291.6">AF39</text>
<text x="366.9" y="293">YFD1</text>
<text x="368.4" y="289">D</text>
<text x="377.9" y="289">QN</text>
<text x="427.8" y="290.4">ND2</text>
<text x="119.4" y="299.2">CK</text>
<text x="130.5" y="299.2">Q</text>
<text x="201.8" y="294.3">B5IP</text>
<text x="328.8" y="295.5">OR2</text>
<text x="52.7" y="305.7">EO</text>
<text x="118" y="305.7">YFD1</text>
<text x="119.4" y="301.7">D</text>
<text x="128.9" y="301.7">QN</text>
<text x="231.2" y="304.3">PIN_SH1</text>
<text x="84.9" y="308.2">ND2</text>
<text x="201.8" y="310.8">NR2</text>
<text x="231.2" y="322.1">PIN_SH2</text>
<text x="201.8" y="328.5">NR2</text>
<text x="251.5" y="337.3">AM29</text>
<text x="424.2" y="336.2">TITLE:</text>
<text x="487.7" y="336.2">DATE:</text>
<text x="194.2" y="342.5">B5IP</text>
<text x="251.5" y="347.5">MUX81A</text>
<text x="487.7" y="346.4">PAGE:</text>
<text x="214.5" y="352.7">IVA</text>
<text x="232.3" y="352.7">IVA</text>
<text x="424.2" y="352.7">BY:</text>
<text x="431.9" y="352.7">Sean Gonsalves</text>
<text x="470" y="352.7">REV:</text>
<text x="477.6" y="352.7">A</text>
</g>
</svg>
